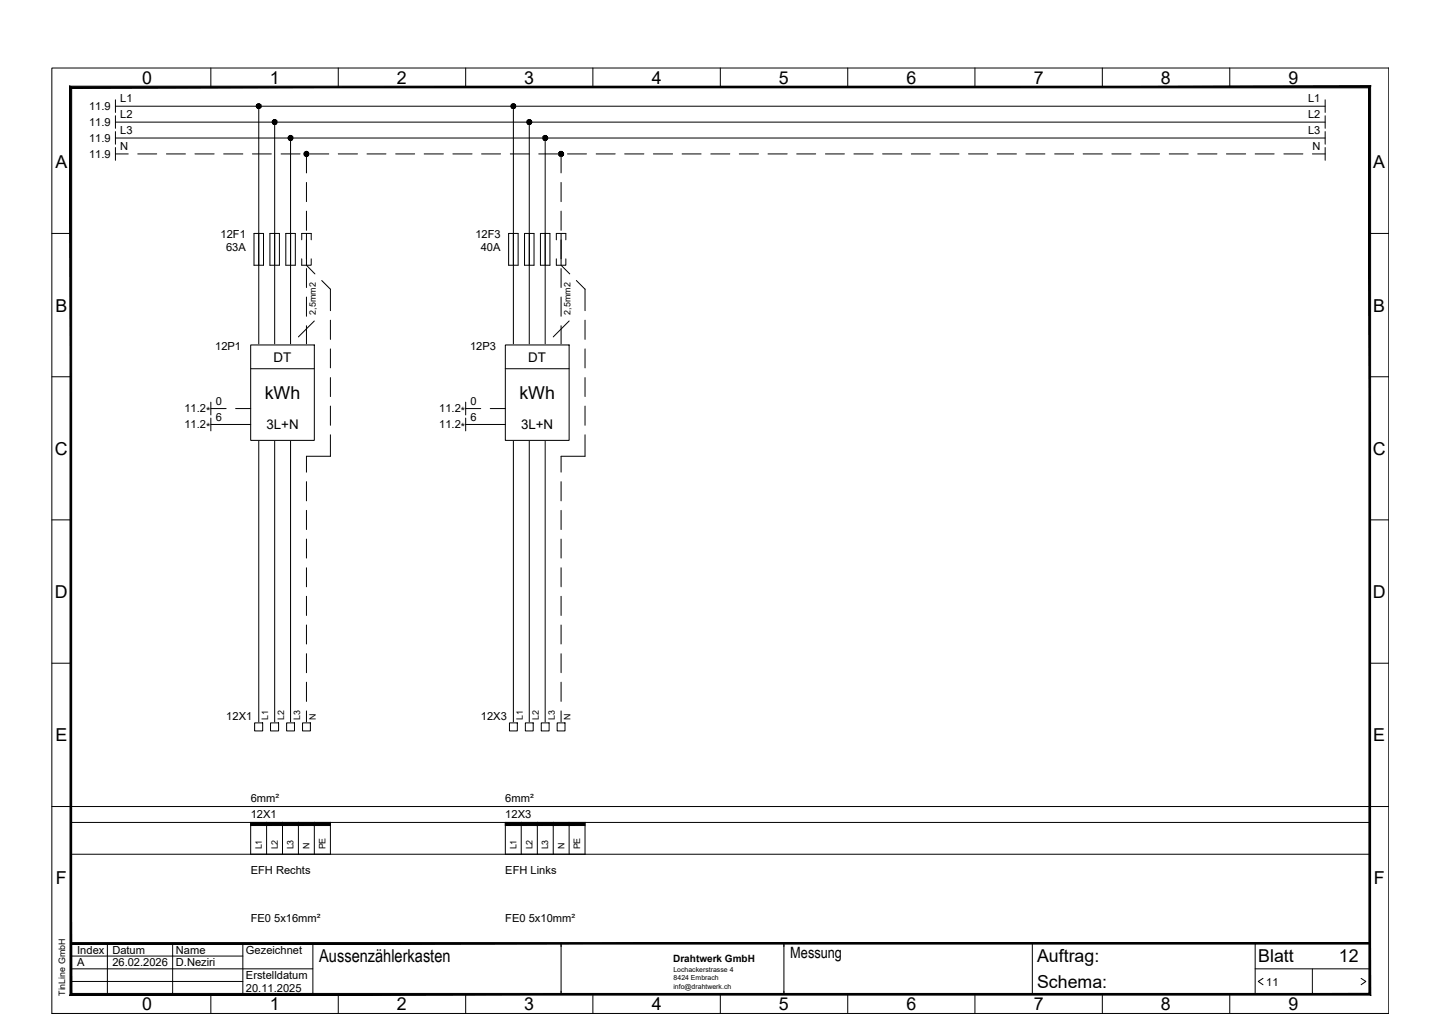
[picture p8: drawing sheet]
<svg xmlns="http://www.w3.org/2000/svg" width="297mm" height="210mm" viewBox="0 0 297 210" stroke-linecap="round" stroke-linejoin="round" font-family="sans-serif">
<g fill="none" stroke="#000" stroke-width=".2">
<path d="M10.6 13.9h274.1v193.8h-274.1zM43.2 13.9v3.9M69.3 13.9v3.9M95.5 13.9v3.9M121.5 13.9v3.9M147.7 13.9v3.9M173.8 13.9v3.9M199.9 13.9v3.9M226 13.9v3.9M252.1 13.9v3.9M23.7 31.6h2.6M23.7 21.8h248"/>
<path d="M23.7 25h248M23.7 28.3h248M23.7 20.5v2.5M23.7 23.7v2.6M23.7 27v2.6M23.7 30.2v2.7M28.2 31.6h3.9M34.1 31.6h3.9M40 31.6h3.9M45.8 31.6h4M51.7 31.6h3.9M53 21.8v127.2"/>
<path d="M56.3 25v124M57.6 31.6h3.9M59.6 28.3v120.7M62.8 31.6v3.8M62.8 37.4v3.9M63.5 31.6h3.9M69.3 31.6h4M75.2 31.6h3.9M81.1 31.6h3.9M87 31.6h3.9M92.8 31.6h4M98.7 31.6h3.9"/>
<path d="M104.6 31.6h3.9M105.2 21.8v127.2M108.5 25v124M110.4 31.6h4M111.8 28.3v120.7M115 31.6v3.8M115 37.4v3.9M116.3 31.6h3.9M122.2 31.6h3.9M128.1 31.6h3.9M133.9 31.6h4M139.8 31.6h3.9"/>
<path d="M145.7 31.6h3.9M151.6 31.6h3.9M157.4 31.6h4M163.3 31.6h3.9M169.2 31.6h3.9M175 31.6h4M180.9 31.6h4M186.8 31.6h3.9M192.7 31.6h3.9M198.5 31.6h4M204.4 31.6h4M210.3 31.6h3.9"/>
<path d="M216.2 31.6h3.9M222 31.6h4M227.9 31.6h4M233.8 31.6h3.9M239.7 31.6h3.9M245.5 31.6h4M251.4 31.6h4M257.3 31.6h3.9M263.2 31.6h3.9M269 31.6h2.7M271.7 20.5v2.5M271.7 23.7v2.6"/>
<path d="M271.7 27v2.6M271.7 30.2v2.7M10.6 47.9h3.9M52.1 47.9h1.9v6.5h-1.9zM55.3 47.9h2v6.5h-2zM58.6 47.9h1.9v6.5h-1.9zM61.8 53.1v1.3h2v-1.3M61.8 49.2v-1.3h2v1.3M62.8 43.3v3.9M62.8 47.9v6.5l1.8 1.7M62.8 55v3.9M66 57.5l1.7 1.8v4.4"/>
<path d="M104.3 47.9h1.9v6.5h-1.9zM107.5 47.9h2v6.5h-2zM110.8 47.9h1.9v6.5h-1.9zM114 53.1v1.3h2v-1.3M114 49.2v-1.3h2v1.3M115 43.3v3.9M115 47.9v6.5l1.8 1.7M115 55v3.9M118.2 57.5l1.7 1.8v4.4M280.8 47.9h3.9M10.6 77.2h3.9M51.4 70.7h13v19.6h-13z"/>
<path d="M51.4 75.6h13M62.8 60.9v3.9M62.8 66.8v3.9M64.4 65.8l-3.2 3.3M67.7 65.6v4M67.7 71.5v3.9M67.7 77.4v3.9M103.6 70.7h13.1v19.6h-13.1zM103.6 75.6h13.1M115 60.9v3.9M115 66.8v3.9M116.7 65.8l-3.3 3.3"/>
<path d="M119.9 65.6v4M119.9 71.5v3.9M119.9 77.4v3.9M280.8 77.2h3.9M43.2 83.7h3.2M43.2 87h8.2M43.2 82.4v2.7M43.2 85.7v2.6M48.3 83.7h3.1M62.8 98.7v4M67.7 89.1v4.4h-4.9v3.3M67.7 83.2v4"/>
<path d="M95.5 83.7h3.1M95.5 87h8.1M95.5 82.4v2.7M95.5 85.7v2.6M100.5 83.7h3.1M115 98.7v4M119.9 89.1v4.4h-4.9v3.3M119.9 83.2v4M10.6 106.6h3.9M62.8 104.6v4M62.8 110.5v3.9M62.8 116.4v3.9"/>
<path d="M115 104.6v4M115 110.5v3.9M115 116.4v3.9M280.8 106.6h3.9M10.6 135.9h3.9M62.8 122.2v4M62.8 128.1v3.9M62.8 134v3.9M62.8 139.8v4M115 122.2v4M115 128.1v3.9M115 134v3.9"/>
<path d="M115 139.8v4M280.8 135.9h3.9M52.2 148.2h1.6v1.6h-1.6zM55.5 148.2h1.6v1.6h-1.6zM58.8 148.2h1.6v1.6h-1.6zM62 148.2h1.6v1.6h-1.6zM62.8 145.7v3.3M104.4 148.2h1.6v1.6h-1.6zM107.7 148.2h1.6v1.6h-1.6zM111 148.2h1.6v1.6h-1.6zM114.2 148.2h1.6v1.6h-1.6zM115 145.7v3.3"/>
<path d="M10.6 165.3h274.1M14.5 175.1h266.3M14.5 168.6h266.3M51.4 168.6v6.5M54.7 168.6v6.5M57.9 168.6v6.5M61.2 168.6v6.5M64.4 168.6v6.5M67.7 168.6v6.5M103.6 168.6v6.5M106.8 168.6v6.5M110.2 168.6v6.5"/>
<path d="M113.4 168.6v6.5M116.7 168.6v6.5M119.9 168.6v6.5M14.5 198.6h49.6M14.5 196h35.3M22 193.4v10.4M35.4 193.4v10.4M49.8 193.4v10.4M64.1 193.4v10.4M115 193.4v10.4M115.7 193.4h-.7v.6M160.1 193.4h.6v10.4"/>
<path d="M211.6 193.4v10.4M257.3 198.6h23.5M257.3 193.4v10.4M269 198.6v5.2M10.6 207.7h.1M14.5 201.2h35.3M43.2 203.8v3.9M69.3 203.8v3.9M95.5 203.8v3.9M115 203.2v.6h.7M121.5 203.8v3.9M147.7 203.8v3.9"/>
<path d="M160.7 203.2v.6h-.6M173.8 203.8v3.9M199.9 203.8v3.9M226 203.8v3.9M252.1 203.8v3.9M258.9 200.5l-1 .7 1 .7M279 200.5l1 .7-1 .7"/>
</g>
<g fill="#000" stroke="#000" stroke-width=".2">
<path d="M14.7 18h265.9l.4-.3zM14.4 17.7h266.6l-266.3 .3zM14.4 17.7l.3 185.9v-185.6zM14.4 17.7l.3 185.9-.3 .4zM14.7 203.6l-.3 .4 266.2-.4zM14.4 204l266.2-.4 .4 .4zM280.6 18v185.6l.4 .4zM280.6 18l.4-.3v186.3z"/>
<path d="M52.5 21.8l.1 .2 .4-.2zM52.6 22l.4-.2-.2 .4zM53 21.8l-.2 .4h.2z"/>
<path d="M52.8 21.4l.2 .4v-.5zM52.8 21.4l.2 .4-.4-.3zM52.6 21.5l-.1 .3h.5z"/>
<path d="M53 21.8v.4h.3zM53 21.8l.5 .2-.2 .2zM53 21.8l.5 .2v-.2z"/>
<path d="M53 21.8h.5v-.3zM53.3 21.4l.2 .1-.5 .3zM53 21.3v.5l.3-.4z"/>
<path d="M55.8 25l.1 .2 .4-.2zM55.9 25.2l.4-.2-.3 .5zM56.3 25l-.3 .5h.3z"/>
<path d="M56 24.6l.3 .4v-.5zM56 24.6l.3 .4-.4-.2zM55.9 24.8l-.1 .2h.5z"/>
<path d="M56.3 25v.5h.3zM56.3 25l.4 .2-.1 .3zM56.3 25l.4 .2 .1-.2z"/>
<path d="M56.3 25h.5l-.1-.2zM56.6 24.6l.1 .2-.4 .2zM56.3 24.5v.5l.3-.4z"/>
<path d="M59.1 28.3v.2l.5-.2zM59.1 28.5l.5-.2-.3 .4zM59.6 28.3l-.3 .4 .3 .1z"/>
<path d="M59.3 27.9l.3 .4v-.5zM59.3 27.9l.3 .4-.5-.3zM59.1 28v.3h.5z"/>
<path d="M59.6 28.3v.5l.2-.1zM59.6 28.3l.4 .2-.2 .2zM59.6 28.3l.4 .2v-.2z"/>
<path d="M59.6 28.3h.4v-.3zM59.8 27.9l.2 .1-.4 .3zM59.6 27.8v.5l.2-.4z"/>
<path d="M62.3 31.6l.1 .2 .4-.2zM62.4 31.8l.4-.2-.2 .4zM62.8 31.6l-.2 .4h.2z"/>
<path d="M62.6 31.1l.2 .5v-.6zM62.6 31.1l.2 .5-.4-.3zM62.4 31.3l-.1 .3h.5z"/>
<path d="M62.8 31.6v.4h.3zM62.8 31.6l.4 .2-.1 .2zM62.8 31.6l.4 .2 .1-.2z"/>
<path d="M62.8 31.6h.5l-.1-.3zM63.1 31.1l.1 .2-.4 .3zM62.8 31v.6l.3-.5z"/>
<path d="M104.7 21.8l.1 .2 .4-.2zM104.8 22l.4-.2-.2 .4zM105.2 21.8l-.2 .4h.2z"/>
<path d="M105 21.4l.2 .4v-.5zM105 21.4l.2 .4-.4-.3zM104.8 21.5l-.1 .3h.5z"/>
<path d="M105.2 21.8v.4h.3zM105.2 21.8l.5 .2-.2 .2zM105.2 21.8l.5 .2v-.2z"/>
<path d="M105.2 21.8h.5v-.3zM105.5 21.4l.2 .1-.5 .3zM105.2 21.3v.5l.3-.4z"/>
<path d="M108 25l.1 .2 .4-.2zM108.1 25.2l.4-.2-.3 .5zM108.5 25l-.3 .5h.3z"/>
<path d="M108.2 24.6l.3 .4v-.5zM108.2 24.6l.3 .4-.4-.2zM108.1 24.8l-.1 .2h.5z"/>
<path d="M108.5 25v.5h.3zM108.5 25l.4 .2-.1 .3zM108.5 25l.4 .2 .1-.2z"/>
<path d="M108.5 25h.5l-.1-.2zM108.8 24.6l.1 .2-.4 .2zM108.5 24.5v.5l.3-.4z"/>
<path d="M111.3 28.3v.2l.5-.2zM111.3 28.5l.5-.2-.3 .4zM111.8 28.3l-.3 .4 .3 .1z"/>
<path d="M111.5 27.9l.3 .4v-.5zM111.5 27.9l.3 .4-.5-.3zM111.3 28v.3h.5z"/>
<path d="M111.8 28.3v.5l.2-.1zM111.8 28.3l.4 .2-.2 .2zM111.8 28.3l.4 .2 .1-.2z"/>
<path d="M111.8 28.3h.5l-.1-.3zM112 27.9l.2 .1-.4 .3zM111.8 27.8v.5l.2-.4z"/>
<path d="M114.6 31.6v.2l.4-.2zM114.6 31.8l.4-.2-.2 .4zM115 31.6l-.2 .4h.2z"/>
<path d="M114.8 31.1l.2 .5v-.6zM114.8 31.1l.2 .5-.4-.3zM114.6 31.3v.3h.4z"/>
<path d="M115 31.6v.4h.3zM115 31.6l.4 .2-.1 .2zM115 31.6l.4 .2 .1-.2z"/>
<path d="M115 31.6h.5l-.1-.3zM115.3 31.1l.1 .2-.4 .3zM115 31v.6l.3-.5z"/>
<path d="M51.4 169.2h3.3v-.6zM51.4 168.6h3.3l-3.3 .6z"/>
<path d="M54.7 169.2h3.2v-.6zM54.7 168.6h3.2l-3.2 .6z"/>
<path d="M57.9 169.2h3.3v-.6zM57.9 168.6h3.3l-3.3 .6z"/>
<path d="M61.2 169.2h3.2v-.6zM61.2 168.6h3.2l-3.2 .6z"/>
<path d="M64.4 169.2h3.3v-.6zM64.4 168.6h3.3l-3.3 .6z"/>
<path d="M103.6 169.2h3.2v-.6zM103.6 168.6h3.2l-3.2 .6z"/>
<path d="M106.8 169.2h3.4v-.6zM106.8 168.6h3.4l-3.4 .6z"/>
<path d="M110.2 169.2h3.2v-.6zM110.2 168.6h3.2l-3.2 .6z"/>
<path d="M113.4 169.2h3.3v-.6zM113.4 168.6h3.3l-3.3 .6z"/>
<path d="M116.7 169.2h3.2v-.6zM116.7 168.6h3.2l-3.2 .6z"/>
<path d="M14.5 193.2v.3l266.3-.3zM14.5 193.5l266.3-.3v.3z"/>
</g>
<path d="M51.7 70.7h12.4M103.9 70.7h12.4M52.2 148.2h1.6M55.5 148.2h1.6M58.8 148.2h1.6M62 148.2h1.6M104.4 148.2h1.6M107.7 148.2h1.6M111 148.2h1.6M114.2 148.2h1.6" fill="none" stroke="#fff" stroke-width=".2"/>
<g fill="#fff" stroke="#fff" stroke-width=".2">
<path d="M51.7 70.7v19.6h12.4zM51.7 70.7h12.4v19.6z"/>
<path d="M52.2 148.2v1.6h1.6zM52.2 148.2h1.6v1.6z"/>
<path d="M55.5 148.2v1.6h1.6zM55.5 148.2h1.6v1.6z"/>
<path d="M58.8 148.2v1.6h1.6zM58.8 148.2h1.6v1.6z"/>
<path d="M62 148.2v1.6h1.6zM62 148.2h1.6v1.6z"/>
<path d="M103.9 70.7v19.6h12.4zM103.9 70.7h12.4v19.6z"/>
<path d="M104.4 148.2v1.6h1.6zM104.4 148.2h1.6v1.6z"/>
<path d="M107.7 148.2v1.6h1.6zM107.7 148.2h1.6v1.6z"/>
<path d="M111 148.2v1.6h1.6zM111 148.2h1.6v1.6z"/>
<path d="M114.2 148.2v1.6h1.6zM114.2 148.2h1.6v1.6z"/>
</g>
<g font-size="3.6">
<text x="29.2" y="17.2">0</text>
<text x="55.3" y="17.2">1</text>
<text x="81.4" y="17.2">2</text>
<text x="107.5" y="17.2">3</text>
<text x="133.6" y="17.2">4</text>
<text x="159.7" y="17.2">5</text>
<text x="185.8" y="17.2">6</text>
<text x="211.9" y="17.2">7</text>
<text x="238" y="17.2">8</text>
<text x="264.1" y="17.2">9</text>
<text x="11.3" y="34.5">A</text>
<text x="281.5" y="34.5">A</text>
<text x="11.3" y="63.9">B</text>
<text x="281.5" y="63.9">B</text>
<text x="54.3" y="81.8">kWh</text>
<text x="106.5" y="81.8">kWh</text>
<text x="11.3" y="93.2">C</text>
<text x="281.4" y="93.2">C</text>
<text x="11.3" y="122.6">D</text>
<text x="281.4" y="122.6">D</text>
<text x="11.3" y="151.9">E</text>
<text x="281.5" y="151.9">E</text>
<text x="11.5" y="181.3">F</text>
<text x="281.6" y="181.3">F</text>
<text x="65.4" y="197.3">Aussenzählerkasten</text>
<text x="212.6" y="197.3">Auftrag:</text>
<text x="257.9" y="197.3">Blatt</text>
<text x="274.4" y="197.3">12</text>
<text x="212.6" y="202.5">Schema:</text>
<text x="29.2" y="207.1">0</text>
<text x="55.3" y="207.1">1</text>
<text x="81.4" y="207.1">2</text>
<text x="107.5" y="207.1">3</text>
<text x="133.6" y="207.1">4</text>
<text x="159.7" y="207.1">5</text>
<text x="185.8" y="207.1">6</text>
<text x="211.9" y="207.1">7</text>
<text x="238" y="207.1">8</text>
<text x="264.1" y="207.1">9</text>
</g>
<text font-size="3.2" x="162" y="196.4">Messung</text>
<g font-size="2.7">
<text x="56.1" y="74.3">DT</text>
<text x="108.3" y="74.3">DT</text>
<text x="54.6" y="88">3L+N</text>
<text x="106.8" y="88">3L+N</text>
</g>
<g font-size="2.3">
<text x="18.2" y="22.6">11.9</text>
<text x="24.6" y="20.9">L1</text>
<text x="268.1" y="20.9">L1</text>
<text x="18.2" y="25.8">11.9</text>
<text x="18.2" y="29.1">11.9</text>
<text x="24.6" y="24.2">L2</text>
<text x="24.6" y="27.4">L3</text>
<text x="268.1" y="24.2">L2</text>
<text x="268.1" y="27.4">L3</text>
<text x="18.2" y="32.4">11.9</text>
<text x="24.6" y="30.7">N</text>
<text x="269" y="30.7">N</text>
<text x="45.2" y="48.8">12F1</text>
<text x="46.4" y="51.4">63A</text>
<text x="97.5" y="48.8">12F3</text>
<text x="98.6" y="51.4">40A</text>
<text x="44.1" y="71.7">12P1</text>
<text x="96.4" y="71.7">12P3</text>
<text x="44.2" y="82.9">0</text>
<text x="96.4" y="82.9">0</text>
<text x="37.8" y="84.6">11.2*</text>
<text x="37.8" y="87.8">11.2*</text>
<text x="44.2" y="86.2">6</text>
<text x="90" y="84.6">11.2*</text>
<text x="90" y="87.8">11.2*</text>
<text x="96.4" y="86.2">6</text>
<text x="46.4" y="147.7">12X1</text>
<text x="98.6" y="147.7">12X3</text>
<text x="51.4" y="167.7">12X1</text>
<text x="51.4" y="164.5">6mm²</text>
<text x="103.6" y="167.7">12X3</text>
<text x="103.6" y="164.5">6mm²</text>
<text x="51.4" y="179.2">EFH Rechts</text>
<text x="103.6" y="179.2">EFH Links</text>
<text x="51.4" y="188.9">FE0 5x16mm²</text>
<text x="103.6" y="188.9">FE0 5x10mm²</text>
<text x="15.8" y="195.5">Index</text>
<text x="23" y="195.5">Datum</text>
<text x="36.1" y="195.5">Name</text>
<text x="50.4" y="195.5">Gezeichnet</text>
<text x="15.8" y="198.1">A</text>
<text x="23" y="198.1">26.02.2026</text>
<text x="36.1" y="198.1">D.Neziri</text>
<text x="50.4" y="203.3">20.11.2025</text>
<text x="50.4" y="200.7">Erstelldatum</text>
<text x="259.6" y="202">11</text>
</g>
<text font-size="2.1" x="138" y="197.2">Drahtwerk GmbH</text>
<g font-size="1.8">
<text x="64.8" y="64.5" transform="rotate(-90 64.8 64.5)">2,5mm2</text>
<text x="117" y="64.5" transform="rotate(-90 117 64.5)">2,5mm2</text>
<text x="55" y="147.7" transform="rotate(-90 55 147.7)">L1</text>
<text x="58.3" y="147.7" transform="rotate(-90 58.3 147.7)">L2</text>
<text x="61.5" y="147.7" transform="rotate(-90 61.5 147.7)">L3</text>
<text x="64.8" y="147.7" transform="rotate(-90 64.8 147.7)">N</text>
<text x="107.2" y="147.7" transform="rotate(-90 107.2 147.7)">L1</text>
<text x="110.4" y="147.7" transform="rotate(-90 110.4 147.7)">L2</text>
<text x="113.7" y="147.7" transform="rotate(-90 113.7 147.7)">L3</text>
<text x="117" y="147.7" transform="rotate(-90 117 147.7)">N</text>
<text x="53.7" y="174.1" transform="rotate(-90 53.7 174.1)">L1</text>
<text x="56.9" y="174.1" transform="rotate(-90 56.9 174.1)">L2</text>
<text x="60.2" y="174.1" transform="rotate(-90 60.2 174.1)">L3</text>
<text x="63.5" y="174.1" transform="rotate(-90 63.5 174.1)">N</text>
<text x="66.7" y="174.1" transform="rotate(-90 66.7 174.1)">PE</text>
<text x="105.9" y="174.1" transform="rotate(-90 105.9 174.1)">L1</text>
<text x="109.1" y="174.1" transform="rotate(-90 109.1 174.1)">L2</text>
<text x="112.4" y="174.1" transform="rotate(-90 112.4 174.1)">L3</text>
<text x="115.7" y="174.1" transform="rotate(-90 115.7 174.1)">N</text>
<text x="119" y="174.1" transform="rotate(-90 119 174.1)">PE</text>
<text x="13.3" y="204.1" transform="rotate(-90 13.3 204.1)">TinLine GmbH</text>
</g>
<g font-size="1.4">
<text x="138" y="199.2">Lochackerstrasse 4</text>
<text x="138" y="202.8">info@drahtwerk.ch</text>
<text x="138.1" y="201">8424 Embrach</text>
</g>
</svg>
